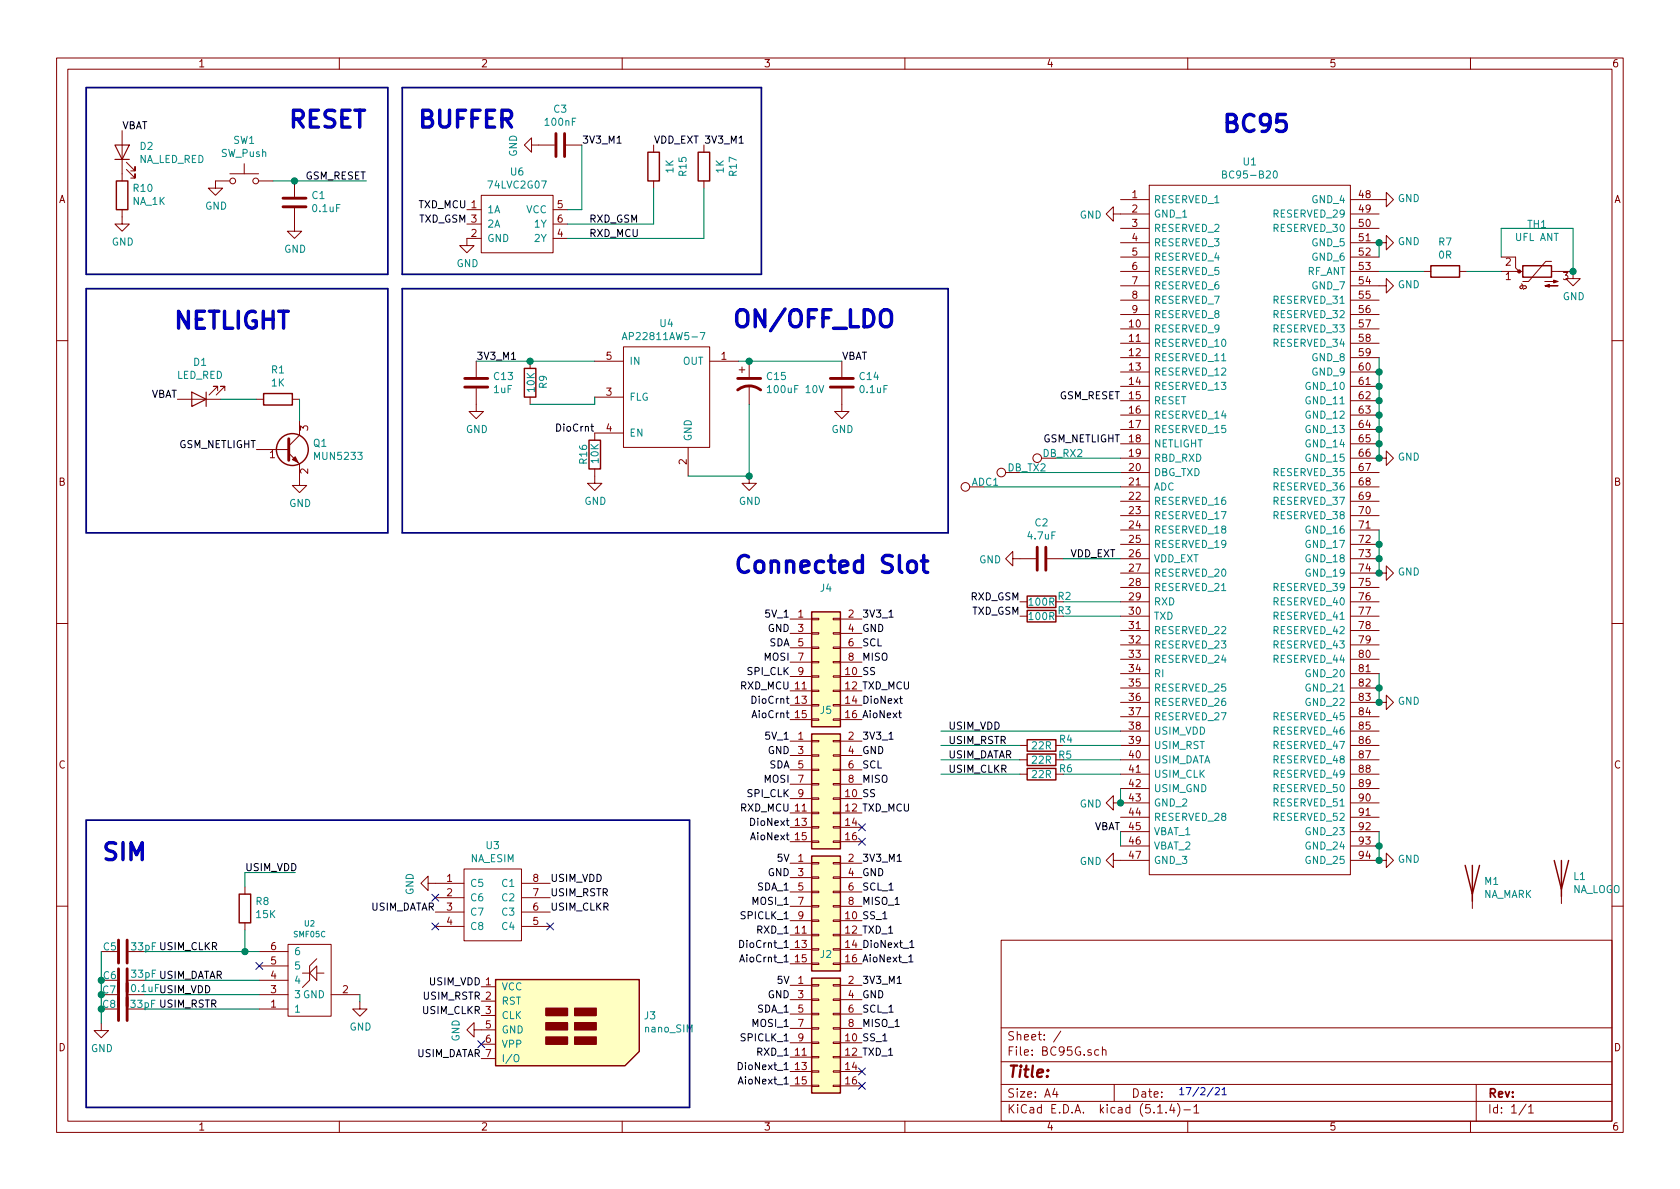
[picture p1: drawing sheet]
<svg xmlns="http://www.w3.org/2000/svg" width="297mm" height="210mm" viewBox="0 0 297 210" stroke-linecap="round" stroke-linejoin="round" font-family="sans-serif">
<g fill="none" stroke="#840000" stroke-width=".18">
<path d="M10 10.3h277v189.9h-277zM12 12.2h273v186.1h-273zM60 10.3v1.9M110 10.3v1.9M160 10.3v1.9M210 10.3v1.9M260 10.3v1.9M21.6 37.1v2.5h1.3l-1.3 1.3-1.3-1.3h1.3M21.6 23.1v8.9M22.4 30l1.5 1.5v-.8v.8h-.8M22.4 28.7l1.5 1.5v-.7v.7h-.8M40.6 32h-2.5v1.3h1.3l-1.3 1.2-1.3-1.2h1.3"/>
<path d="M40.6 30.7h5.1M43.2 29v1.7M45.7 32h2.6M52.1 36.8v4.1h1.2l-1.2 1.3-1.3-1.3h1.3M52.1 32v2.8M82.5 37.1h2.6M82.5 39.6h2.6M85.1 34.5h12.7v10.2h-12.7zM94 25.6v-1.2l-1.3 1.2 1.3 1.3v-1.3h4M97.8 37.1h2.5M97.8 39.6h2.5M100.1 25.6h2.8"/>
<path d="M115.6 25.6v1.3M115.6 32v1.3M124.5 25.6v1.3M124.5 32v1.3M196.8 37.8v-1.2l-1.2 1.2 1.2 1.3v-1.3h6.4M198.1 35.3h5.1M203.2 32.8h35.6v121.9h-35.6zM238.8 35.3h6.3v-1.3l1.3 1.3-1.3 1.3v-1.3M238.8 37.8h5M85.1 42.2h-2.6v1.2h1.3l-1.3 1.3-1.2-1.3h1.2M97.8 42.2h2.5M198.1 48h5.1"/>
<path d="M198.1 58.2h5.1M198.1 40.4h5.1M198.1 42.9h5.1M198.1 45.5h5.1M198.1 50.5h5.1M198.1 53.1h5.1M198.1 55.6h5.1M238.8 50.5h6.3v-1.2l1.3 1.2-1.3 1.3v-1.3M238.8 42.9h6.3v-1.2l1.3 1.2-1.3 1.3v-1.3M238.8 48h5M238.8 58.2h5M238.8 40.4h5"/>
<path d="M238.8 45.5h5M238.8 53.1h5M238.8 55.6h5M251.7 48h1.3M258.1 48h1.2M265.4 45.5h2.6v1.9l.6 .6M265.4 48h3.8M269 50.2l.2 .2 .1 .3-.2 .3h-.2l-.2-.3 .2-.2h.8l.2 .2-.2 .3h-.2l-.1 .2M274.3 48h3.8v1.3h1.3l-1.3 1.2-1.2-1.2h1.2M274.3 46.2h-1l-3 3.6h-1.1M10 60.2h2M31.4 70.6h7.6"/>
<path d="M38.5 69.1v-.8h-.8h.8l-1.5 1.5M39.8 69.1v-.8h-.8h.8l-1.6 1.5M45.3 70.6h1.3M45.3 79.5h5.8M51.7 70.6h1.3M53 74.4v2.6l-1.9 1.9M84.2 68.7v4.1h1.3l-1.3 1.2-1.3-1.2h1.3M84.2 63.9v2.8M93.7 63.9v1.2M93.7 70.2v1.3M105.2 63.9h5M105.2 70.2h5"/>
<path d="M110.2 61.3h15.3v17.8h-15.3zM110.2 76.6h-5v1.2M121.7 79.1v5.1M125.5 63.9h5.1M130.7 65.4h1M131.2 64.9v1M132.5 63.9v2.8M132.5 68.2v3.3M148.8 68.7v4.1h1.3l-1.3 1.2-1.2-1.2h1.2M148.8 63.9v2.8M198.1 60.7h5.1M198.1 63.2h5.1"/>
<path d="M198.1 65.8h5.1M198.1 68.3h5.1M198.1 70.9h5.1M198.1 73.4h5.1M198.1 75.9h5.1M198.1 78.5h5.1M238.8 60.7h5M238.8 63.2h5M238.8 65.8h5M238.8 68.3h5M238.8 70.9h5M238.8 73.4h5"/>
<path d="M238.8 75.9h5M238.8 78.5h5M285 60.2h2M51.1 80.1l1.9 1.9v3.8h1.2l-1.2 1.3-1.3-1.3h1.3M105.2 82.9v2.6h1.2l-1.2 1.2-1.3-1.2h1.3M132.5 84.2v1.3h1.2l-1.2 1.2-1.3-1.2h1.3M179.1 98.8v-1.3l-1.3 1.3 1.3 1.3v-1.3h4M185.2 98.8h2.8M198.1 98.8h5.1M198.1 81h5.1M198.1 83.6h5.1M198.1 86.1h5.1"/>
<path d="M198.1 88.6h5.1M198.1 91.2h5.1M198.1 93.7h5.1M198.1 96.3h5.1M238.8 81h6.3v-1.2l1.3 1.2-1.3 1.3v-1.3M238.8 98.8h5M238.8 83.6h5M238.8 86.1h5M238.8 88.6h5M238.8 91.2h5M238.8 93.7h5M238.8 96.3h5"/>
<path d="M10 110.3h2M139.7 109.5h3.8M139.7 119.6h3.8M139.7 112h3.8M139.7 114.5h3.8M139.7 117.1h3.8M143.5 119.5h1.3v.3h-1.3zM143.5 117h1.3v.2h-1.3zM143.5 114.4h1.3v.3h-1.3zM143.5 111.9h1.3v.2h-1.3zM143.5 109.3h1.3v.3h-1.3zM147.3 119.5h1.3v.3h-1.3z"/>
<path d="M147.3 117h1.3v.2h-1.3zM147.3 114.4h1.3v.3h-1.3zM147.3 111.9h1.3v.2h-1.3zM147.3 109.3h1.3v.3h-1.3zM148.6 109.5h3.8M148.6 119.6h3.8M148.6 112h3.8M148.6 114.5h3.8M148.6 117.1h3.8M180.3 106.4h1.3M180.3 109h1.3M198.1 106.4h5.1"/>
<path d="M198.1 109h5.1M198.1 101.3h5.1M198.1 103.9h5.1M198.1 111.5h5.1M198.1 114h5.1M198.1 116.6h5.1M198.1 119.1h5.1M238.8 101.3h6.3v-1.2l1.3 1.2-1.3 1.3v-1.3M238.8 106.4h5M238.8 109h5M238.8 103.9h5M238.8 111.5h5"/>
<path d="M238.8 114h5M238.8 116.6h5M238.8 119.1h5M285 110.3h2M139.7 122.2h3.8M139.7 124.7h3.8M139.7 127.2h3.8M139.7 131.1h3.8M139.7 133.6h3.8M139.7 136.1h3.8M139.7 138.7h3.8M143.5 127.1h1.3v.3h-1.3z"/>
<path d="M143.5 124.6h1.3v.2h-1.3zM143.5 122h1.3v.3h-1.3zM143.5 138.6h1.3v.2h-1.3zM143.5 136h1.3v.3h-1.3zM143.5 133.5h1.3v.2h-1.3zM143.5 130.9h1.3v.3h-1.3zM147.3 127.1h1.3v.3h-1.3zM147.3 124.6h1.3v.2h-1.3zM147.3 122h1.3v.3h-1.3zM147.3 138.6h1.3v.2h-1.3zM147.3 136h1.3v.3h-1.3zM147.3 133.5h1.3v.2h-1.3z"/>
<path d="M147.3 130.9h1.3v.3h-1.3zM148.6 122.2h3.8M148.6 124.7h3.8M148.6 127.2h3.8M148.6 131.1h3.8M148.6 133.6h3.8M148.6 136.1h3.8M148.6 138.7h3.8M180.3 136.9h1.3M180.3 134.4h1.3M180.3 131.8h1.3M186.7 136.9h1.3"/>
<path d="M186.7 134.4h1.3M186.7 131.8h1.3M198.1 136.9h5.1M198.1 134.4h5.1M198.1 131.8h5.1M198.1 121.7h5.1M198.1 124.2h5.1M198.1 126.7h5.1M198.1 129.3h5.1M198.1 139.4h5.1M238.8 124.2h6.3v-1.3l1.3 1.3-1.3 1.3v-1.3M238.8 136.9h5"/>
<path d="M238.8 134.4h5M238.8 131.8h5M238.8 121.7h5M238.8 126.7h5M238.8 129.3h5M238.8 139.4h5M43.3 156.8v1.3M75.7 156.2v-1.3l-1.3 1.3 1.3 1.3v-1.3h6.3M77 158.7h5M82 153.7h10.2v12.7h-10.2zM92.2 156.2h5.1M92.2 158.7h5.1"/>
<path d="M139.7 152.6h3.8M139.7 155.2h3.8M139.7 157.7h3.8M139.7 141.2h3.8M139.7 143.8h3.8M139.7 146.3h3.8M139.7 148.8h3.8M143.5 157.6h1.3v.3h-1.3zM143.5 155.1h1.3v.2h-1.3zM143.5 152.5h1.3v.3h-1.3zM143.5 148.7h1.3v.3h-1.3zM143.5 146.2h1.3v.2h-1.3z"/>
<path d="M143.5 143.6h1.3v.3h-1.3zM143.5 141.1h1.3v.2h-1.3zM147.3 157.6h1.3v.3h-1.3zM147.3 155.1h1.3v.2h-1.3zM147.3 152.5h1.3v.3h-1.3zM147.3 148.7h1.3v.3h-1.3zM147.3 146.2h1.3v.2h-1.3zM147.3 143.6h1.3v.3h-1.3zM147.3 141.1h1.3v.2h-1.3zM148.6 152.6h3.8M148.6 155.2h3.8M148.6 157.7h3.8"/>
<path d="M148.6 141.2h3.8M148.6 143.8h3.8M148.6 146.3h3.8M148.6 148.8h3.8M196.8 152.1v-1.2l-1.2 1.2 1.2 1.3v-1.3h6.4M196.8 142v-1.3l-1.2 1.3 1.2 1.3v-1.3h6.4M198.1 144.5h5.1M198.1 147.1h5.1M198.1 149.6h5.1M238.8 152.1h6.3v-1.2l1.3 1.2-1.3 1.3v-1.3M238.8 142h5M238.8 144.5h5"/>
<path d="M238.8 147.1h5M238.8 149.6h5M260.3 158.1v2.5M276.1 157.2v2.6M10 160.2h2M22.7 175.9h2.8M22.7 173.3h2.8M22.7 168.3h2.8M43.3 163.2v1.3M45.8 178.4h5.1M45.8 175.9h5.1M45.8 173.3h5.1"/>
<path d="M45.8 170.8h5.1M45.8 168.3h5.1M50.9 167h7.6v12.7h-7.6zM53.5 172.1h1.2M54.7 172.1l1.3-1.3v2.5zM56 169.5l-1.3 1.3v2.5l-1.2 1.3M56 172.1h1.3M58.5 175.9h5.1M63.6 177.2v1.2h1.3l-1.3 1.3-1.2-1.3h1.2M77 161.3h5M77 163.8h5M85.1 174.5h2.5"/>
<path d="M85.1 177h2.5M85.1 179.6h2.5M92.2 161.3h5.1M92.2 163.8h5.1M139.7 162.8h3.8M139.7 165.3h3.8M139.7 167.9h3.8M139.7 170.4h3.8M139.7 160.3h3.8M139.7 174.2h3.8M139.7 176.8h3.8M139.7 179.3h3.8"/>
<path d="M143.5 170.3h1.3v.3h-1.3zM143.5 167.8h1.3v.2h-1.3zM143.5 165.2h1.3v.3h-1.3zM143.5 162.7h1.3v.2h-1.3zM143.5 160.1h1.3v.3h-1.3zM143.5 179.2h1.3v.2h-1.3zM143.5 176.7h1.3v.2h-1.3zM143.5 174.1h1.3v.3h-1.3zM147.3 170.3h1.3v.3h-1.3zM147.3 167.8h1.3v.2h-1.3zM147.3 165.2h1.3v.3h-1.3zM147.3 162.7h1.3v.2h-1.3z"/>
<path d="M147.3 160.1h1.3v.3h-1.3zM147.3 179.2h1.3v.2h-1.3zM147.3 176.7h1.3v.2h-1.3zM147.3 174.1h1.3v.3h-1.3zM148.6 162.8h3.8M148.6 165.3h3.8M148.6 167.9h3.8M148.6 170.4h3.8M148.6 160.3h3.8M148.6 174.2h3.8M148.6 176.8h3.8M148.6 179.3h3.8"/>
<path d="M177 166.3h108v32h-108zM285 160.2h2M17.9 181v1.2h1.3l-1.3 1.3-1.3-1.3h1.3M60 198.3v1.9M83.8 182.1v-1.3l-1.3 1.3 1.3 1.3v-1.3h3.8M85.1 184.7h2.5M85.1 187.2h2.5M110 198.3v1.9M139.7 184.4h3.8M139.7 186.9h3.8M139.7 189.5h3.8M139.7 192h3.8"/>
<path d="M139.7 181.9h3.8M143.5 191.9h1.3v.2h-1.3zM143.5 189.4h1.3v.2h-1.3zM143.5 186.8h1.3v.3h-1.3zM143.5 184.3h1.3v.2h-1.3zM143.5 181.7h1.3v.3h-1.3zM147.3 191.9h1.3v.2h-1.3zM147.3 189.4h1.3v.2h-1.3zM147.3 186.8h1.3v.3h-1.3zM147.3 184.3h1.3v.2h-1.3zM147.3 181.7h1.3v.3h-1.3zM148.6 184.4h3.8"/>
<path d="M148.6 186.9h3.8M148.6 189.5h3.8M148.6 192h3.8M148.6 181.9h3.8M160 198.3v1.9M177 194.8h108M177 191.8h108M177 187.8h108M177 181.8h108M186.5 192.5l-.4 1h1M186.8 193v1M187.6 182.3l-1.3 2"/>
<path d="M194.3 185.7l-.5-.1-.3 .3 .1 .6 .2 .1 .5-.1M194.9 185.7h.1a.37 .37 0 0 1 .6 .1v.8M194.9 185.1v1.5M197 191.8v3M204.7 196.8h.8M206.2 196.7v.1M207.2 195.2l-.4 1.1h.9M207.5 195.8v1M208.2 195.1a1.71 1.71 0 0 1 0 2.3M209.3 196.3h1.2M210 198.3v1.9M211.1 195.8l.4-.5v1.5"/>
<path d="M211.1 196.8h.9M260 198.3v1.9M261 191.8v6.5M269.8 195.2l-1.2 2M270.3 195.8l.4-.5v1.5M270.3 196.8h.8"/>
<circle cx="41.1" cy="32" r=".51"/>
<circle cx="45.2" cy="32" r=".51"/>
<circle cx="170.7" cy="86.1" r=".76"/>
<circle cx="177" cy="83.6" r=".76"/>
<circle cx="183.4" cy="81" r=".76"/>
</g>
<g fill="none" stroke="#840000" stroke-width=".51">
<path d="M50 35h4.1M50 36.6h4.1M98.3 23.6v4.1M99.8 23.6v4.1M51.1 77.6v3.8M82.2 68.4h4M82.2 66.9h4M130.4 69a3.3 3.3 0 0 1 4.1 0M130.4 66.9h4.1M146.8 68.4h4.1M146.8 66.9h4.1M183.4 96.8v4"/>
<path d="M184.9 96.8v4M21 166.2v4.1M21 171.3v9.2M22.5 166.2v4.1M22.5 171.3v9.2"/>
</g>
<g fill="none" stroke="#840000" stroke-width=".25">
<path d="M20.6 32h2v5.1h-2zM114.6 26.9h2v5.1h-2zM123.4 26.9h2.1v5.1h-2.1zM253 47h5.1v2h-5.1zM269.2 47h5.1v2h-5.1zM46.6 69.6h5.1v2h-5.1zM92.7 65.1h2v5.1h-2zM104.1 77.8h2.1v5.1h-2.1zM143.5 108.2h5.1v20.3h-5.1zM181.6 105.4h5.1v2h-5.1zM181.6 107.9h5.1v2.1h-5.1zM143.5 129.8h5.1v20.3h-5.1z"/>
<path d="M181.6 135.9h5.1v2h-5.1zM181.6 133.3h5.1v2.1h-5.1zM181.6 130.8h5.1v2h-5.1zM42.3 158.1h2v5.1h-2zM143.5 151.4h5.1v20.3h-5.1zM259.1 153l1.2 5.1 1.3-5.1M260.3 153v6.4M274.8 152.2l1.3 5 1.2-5M276.1 152.2v6.3M87.6 173.2h25.4v12.7l-2.5 2.6h-22.9zM143.5 173h5.1v20.3h-5.1z"/>
<circle cx="51.7" cy="79.5" r="2.82"/>
</g>
<g fill="#ffffc2" stroke="#ffffc2" stroke-width=".18">
<path d="M143.5 151.4h5.1v20.3h-5.1z"/>
<path d="M143.5 108.2h5.1v20.3h-5.1z"/>
<path d="M143.5 129.8h5.1v20.3h-5.1z"/>
<path d="M87.6 173.2h25.4v12.7l-2.5 2.6h-22.9z"/>
<path d="M143.5 173h5.1v20.3h-5.1z"/>
</g>
<path d="M20.3 25.6h2.6l-1.3 2.6zM20.3 28.2h2.6M33.9 69.3l2.5 1.3-2.5 1.3zM36.4 69.3v2.6" fill="none" stroke="#840000" stroke-width=".2"/>
<g fill="#840000" stroke="#840000" stroke-width=".18">
<path d="M51.7 81.3l.5-.5 .5 1z"/>
<path d="M273.2 50.5l.7-.2v.5l-.7-.3h2.3z"/>
<path d="M273.2 49.8h2.3l-.8 .2v-.5l.8 .3z"/>
<circle cx="268.6" cy="48" r=".28"/>
</g>
<g fill="#840000" stroke="#840000" stroke-width=".25">
<path d="M96.5 183.4h3.8v1.3h-3.8z"/>
<path d="M96.5 180.8h3.8v1.3h-3.8z"/>
<path d="M96.5 178.3h3.8v1.3h-3.8z"/>
<path d="M101.6 183.4h3.8v1.3h-3.8z"/>
<path d="M101.6 180.8h3.8v1.3h-3.8z"/>
<path d="M101.6 178.3h3.8v1.3h-3.8z"/>
</g>
<path d="M216.2 30.8h.5l.1-.5-.6-.1v1.3h.4l.3-.2v-.2l-.3-.3M225.2 30.3l.2-.1a.69 .69 0 0 1 .4 .7 .69 .69 0 0 1-.4 .6l-.2-.1-.1-.4zM110.1 59.7h.6M123.8 58.8h.8l-.5 1.3M110 60.1l.4-1.3 .5 1.3M135.7 68.5l.3-.3v1.2M135.7 69.4h.7M144.8 68.2l.4 1.2 .4-1.2M91 186.7l.2-.2a.47 .47 0 0 1 .5 .4v.7l-.3 .2-.3-.1a1 1 0 0 1-.1-1z" fill="none" stroke="#008484" stroke-width=".18"/>
<path d="M15.2 15.5h53.4v33h-53.4zM71.1 15.5h63.5v33h-63.5zM15.2 51h53.4v43.2h-53.4zM71.1 51h96.5v43.2h-96.5zM15.2 145h106.7v50.8h-106.7z" fill="none" stroke="#000084" stroke-width=".3"/>
<g fill="none" stroke="#008400" stroke-width=".18">
<path d="M48.3 32h16.5M102.9 25.6v11.5h-2.6M115.6 33.3v6.3h-15.3M124.5 33.3v8.9h-24.2M243.8 42.9v2.6M243.8 48h7.9M259.3 48h6.1M265.4 45.5v-5.1h12.7v7.6M39 70.6h6.3M53 70.6v3.8M84.2 63.9h21M105.2 70.2v1.3h-11.5"/>
<path d="M130.6 63.9h18.2M132.5 71.5v12.7h-10.8M243.8 63.2v17.8M174 86.1h24.1M180.3 83.6h17.8M186.7 81h11.4M188 98.8h10.1M243.8 93.7v7.6M188 109h10.1M188 106.4h10.1M243.8 119.1v5.1M166.4 129.3h31.7"/>
<path d="M166.4 136.9h13.9M166.4 134.4h13.9M166.4 131.8h13.9M188 136.9h10.1M188 134.4h10.1M188 131.8h10.1M198.1 139.4v2.6M52.2 154.3h-8.9v2.5M198.1 147.1v2.5M243.8 147.1v5M17.9 168.3v12.7M25.5 168.3h20.3"/>
<path d="M25.5 173.3h20.3M25.5 175.9h20.3M25.5 178.4h20.3M43.3 164.5v3.8M63.6 175.9v1.3"/>
</g>
<g fill="none" stroke="#000" stroke-width=".18">
<path d="M109.1 25.3h.7M130.7 25.3h.7M90.4 63.5h.8M157.2 109.1h.7M157.2 130.7h.7M158.9 126.1h.5M159.1 125.6v1.1l.3 .2M159.1 123.5h.4M159.2 123.1v1.1l.3 .2M158.6 152.3h.8M158.6 173.9h.8M160.7 169.2l.4-.4v1.3"/>
<path d="M160.7 170.1h.7M160.9 166.6l.3-.3v1.3M160.9 167.6h.7M130.5 187.9a.64 .64 0 0 1 .8 .6 .64 .64 0 0 1-.8 .6z"/>
</g>
<path d="M214.5 192.3l-1.1 1.6M214.9 192.5l.5-.2 .2 .4-.1 .2-.7 .7h.8M216.1 192.7l.4-.4v1.3M216.1 193.6h.7" fill="none" stroke="#0000c2" stroke-width=".18"/>
<path d="M155.8 55.2a1 1 0 0 1 1.1-.4 1 1 0 0 1 .7 1v1a.99 .99 0 0 1-1 1 .99 .99 0 0 1-.9-1zM160.6 99.5a.81 .81 0 0 1 .8-.3 .81 .81 0 0 1 .6 .6v.8a.8 .8 0 0 1-.7 .6 .8 .8 0 0 1-.8-.6v-.8zM162.9 99.2h1.1M163.3 98.2v2.6l.2 .3 .5 .1" fill="none" stroke="#0000c2" stroke-width=".61"/>
<g fill="#008400" stroke="#008400" stroke-width=".25">
<circle cx="243.8" cy="124.2" r=".51"/>
<circle cx="243.8" cy="121.7" r=".51"/>
<circle cx="243.8" cy="149.6" r=".51"/>
<circle cx="243.8" cy="152.1" r=".51"/>
<circle cx="243.8" cy="42.9" r=".51"/>
<circle cx="243.8" cy="78.5" r=".51"/>
<circle cx="243.8" cy="75.9" r=".51"/>
<circle cx="243.8" cy="73.4" r=".51"/>
<circle cx="243.8" cy="70.9" r=".51"/>
<circle cx="243.8" cy="68.3" r=".51"/>
<circle cx="243.8" cy="65.8" r=".51"/>
<circle cx="243.8" cy="81" r=".51"/>
<circle cx="243.8" cy="98.8" r=".51"/>
<circle cx="243.8" cy="96.3" r=".51"/>
<circle cx="243.8" cy="101.3" r=".51"/>
<circle cx="198.1" cy="142" r=".51"/>
<circle cx="43.3" cy="168.3" r=".51"/>
<circle cx="278.1" cy="48" r=".51"/>
<circle cx="52.1" cy="32" r=".51"/>
<circle cx="17.9" cy="173.3" r=".51"/>
<circle cx="132.5" cy="84.2" r=".51"/>
<circle cx="93.7" cy="63.9" r=".51"/>
<circle cx="132.5" cy="63.9" r=".51"/>
<circle cx="17.9" cy="178.4" r=".51"/>
<circle cx="17.9" cy="175.9" r=".51"/>
</g>
<g fill="none" stroke="#000084" stroke-width=".18">
<path d="M76.4 158.1l1.2 1.3M77.6 158.1l-1.2 1.3M151.8 148.2l1.2 1.2M151.8 145.7l1.2 1.2M153 148.2l-1.2 1.2M153 145.7l-1.2 1.2M45.2 170.2l1.3 1.2M46.5 170.2l-1.3 1.2M76.4 163.2l1.2 1.2M77.6 163.2l-1.2 1.2M96.7 163.2l1.2 1.2M97.9 163.2l-1.2 1.2"/>
<path d="M84.5 184l1.2 1.3M85.7 184l-1.2 1.3M151.8 191.4l1.2 1.2M151.8 188.9l1.2 1.2M153 191.4l-1.2 1.2M153 188.9l-1.2 1.2"/>
</g>
<g font-size="4.2" fill="#0000c2">
<text x="50.8" y="22.6">RESET</text>
<text x="73.7" y="22.6">BUFFER</text>
<text x="215.9" y="23.4">BC95</text>
<text x="30.5" y="58.2">NETLIGHT</text>
<text x="129.3" y="57.9">ON/OFF_LDO</text>
<text x="129.5" y="101.4">Connected Slot</text>
<text x="17.8" y="152.2">SIM</text>
</g>
<text font-size="2.8" fill="#840000" x="178" y="190.5">Title:</text>
<g font-size="2.1" fill="#840000">
<text x="178" y="184">Sheet: /</text>
<text x="178" y="186.7">File: BC95G.sch</text>
<text x="178" y="196.9">KiCad E.D.A. kicad (5.1.4)-1</text>
<text x="178" y="194.1">Size: A4</text>
<text x="200" y="194.1">Date:</text>
<text x="263" y="194.1">Rev:</text>
<text x="263" y="196.9">Id: 1/1</text>
</g>
<g font-size="1.8" fill="#840000">
<text x="35" y="11.9">1</text>
<text x="85" y="11.9">2</text>
<text x="135" y="11.9">3</text>
<text x="185" y="11.9">4</text>
<text x="235" y="11.9">5</text>
<text x="285" y="11.9">6</text>
<text x="10.4" y="35.9">A</text>
<text x="200.2" y="35">1</text>
<text x="240.3" y="35">48</text>
<text x="285.4" y="35.9">A</text>
<text x="83.3" y="41.9">2</text>
<text x="98.6" y="41.9">4</text>
<text x="98.6" y="36.8">5</text>
<text x="98.6" y="39.4">6</text>
<text x="200.2" y="37.6">2</text>
<text x="200.2" y="40.1">3</text>
<text x="240.3" y="37.6">49</text>
<text x="240.3" y="40.1">50</text>
<text x="200.2" y="42.7">4</text>
<text x="200.2" y="45.2">5</text>
<text x="200.2" y="47.7">6</text>
<text x="240.3" y="42.7">51</text>
<text x="240.3" y="45.2">52</text>
<text x="240.3" y="47.7">53</text>
<text x="266.2" y="47">2</text>
<text x="200.2" y="50.3">7</text>
<text x="200.2" y="52.8">8</text>
<text x="240.3" y="50.3">54</text>
<text x="240.3" y="52.8">55</text>
<text x="266.2" y="49.5">1</text>
<text x="276.4" y="49.5">3</text>
<text x="199.7" y="57.9">10</text>
<text x="200.2" y="55.4">9</text>
<text x="240.3" y="55.4">56</text>
<text x="240.3" y="57.9">57</text>
<text x="107.2" y="63.6">5</text>
<text x="127.5" y="63.6">1</text>
<text x="199.7" y="60.4">11</text>
<text x="199.7" y="63">12</text>
<text x="199.7" y="65.5">13</text>
<text x="240.3" y="60.4">58</text>
<text x="240.3" y="63">59</text>
<text x="240.3" y="65.5">60</text>
<text x="107.2" y="70">3</text>
<text x="199.7" y="68.1">14</text>
<text x="199.7" y="70.6">15</text>
<text x="240.3" y="68.1">61</text>
<text x="240.3" y="70.6">62</text>
<text x="54.5" y="76.2" transform="rotate(-90 54.5 76.2)">3</text>
<text x="107.2" y="76.3">4</text>
<text x="199.7" y="73.1">16</text>
<text x="199.7" y="75.7">17</text>
<text x="240.3" y="73.1">63</text>
<text x="240.3" y="75.7">64</text>
<text x="47.7" y="81">1</text>
<text x="54.5" y="83.8" transform="rotate(-90 54.5 83.8)">2</text>
<text x="121.4" y="82.1" transform="rotate(-90 121.4 82.1)">2</text>
<text x="199.7" y="78.2">18</text>
<text x="199.7" y="80.8">19</text>
<text x="199.7" y="83.3">20</text>
<text x="240.3" y="78.2">65</text>
<text x="240.3" y="80.8">66</text>
<text x="240.3" y="83.3">67</text>
<text x="10.4" y="85.9">B</text>
<text x="199.7" y="85.8">21</text>
<text x="199.7" y="88.4">22</text>
<text x="240.3" y="85.8">68</text>
<text x="240.3" y="88.4">69</text>
<text x="285.4" y="85.9">B</text>
<text x="199.7" y="90.9">23</text>
<text x="199.7" y="93.5">24</text>
<text x="240.3" y="90.9">70</text>
<text x="240.3" y="93.5">71</text>
<text x="199.7" y="96">25</text>
<text x="199.7" y="98.5">26</text>
<text x="199.7" y="101.1">27</text>
<text x="240.3" y="96">72</text>
<text x="240.3" y="98.5">73</text>
<text x="240.3" y="101.1">74</text>
<text x="199.7" y="103.6">28</text>
<text x="199.7" y="106.2">29</text>
<text x="240.3" y="103.6">75</text>
<text x="240.3" y="106.2">76</text>
<text x="141.1" y="109.2">1</text>
<text x="141.1" y="111.8">3</text>
<text x="150" y="109.2">2</text>
<text x="150" y="111.8">4</text>
<text x="199.7" y="108.7">30</text>
<text x="199.7" y="111.2">31</text>
<text x="199.7" y="113.8">32</text>
<text x="240.3" y="108.7">77</text>
<text x="240.3" y="111.2">78</text>
<text x="240.3" y="113.8">79</text>
<text x="141.1" y="114.3">5</text>
<text x="141.1" y="116.8">7</text>
<text x="141.1" y="119.4">9</text>
<text x="150" y="114.3">6</text>
<text x="150" y="116.8">8</text>
<text x="199.7" y="116.3">33</text>
<text x="199.7" y="118.9">34</text>
<text x="240.3" y="116.3">80</text>
<text x="240.3" y="118.9">81</text>
<text x="140.6" y="124.5">13</text>
<text x="199.7" y="121.4">35</text>
<text x="199.7" y="123.9">36</text>
<text x="240.3" y="121.4">82</text>
<text x="240.3" y="123.9">83</text>
<text x="140.6" y="127">15</text>
<text x="141.1" y="130.8">1</text>
<text x="150" y="130.8">2</text>
<text x="199.7" y="126.5">37</text>
<text x="199.7" y="129">38</text>
<text x="199.7" y="131.6">39</text>
<text x="240.3" y="126.5">84</text>
<text x="240.3" y="129">85</text>
<text x="240.3" y="131.6">86</text>
<text x="10.4" y="135.9">C</text>
<text x="141.1" y="133.3">3</text>
<text x="141.1" y="135.9">5</text>
<text x="150" y="133.3">4</text>
<text x="150" y="135.9">6</text>
<text x="199.7" y="134.1">40</text>
<text x="199.7" y="136.6">41</text>
<text x="240.3" y="134.1">87</text>
<text x="240.3" y="136.6">88</text>
<text x="285.4" y="135.9">C</text>
<text x="141.1" y="138.4">7</text>
<text x="141.1" y="141">9</text>
<text x="150" y="138.4">8</text>
<text x="199.7" y="139.2">42</text>
<text x="199.7" y="141.7">43</text>
<text x="240.3" y="139.2">89</text>
<text x="240.3" y="141.7">90</text>
<text x="140.6" y="146">13</text>
<text x="140.6" y="148.6">15</text>
<text x="149.5" y="146">14</text>
<text x="149.5" y="148.6">16</text>
<text x="199.7" y="144.3">44</text>
<text x="199.7" y="146.8">45</text>
<text x="199.7" y="149.3">46</text>
<text x="240.3" y="144.3">91</text>
<text x="240.3" y="146.8">92</text>
<text x="240.3" y="149.3">93</text>
<text x="79" y="156">1</text>
<text x="94.3" y="156">8</text>
<text x="141.1" y="152.4">1</text>
<text x="141.1" y="154.9">3</text>
<text x="150" y="152.4">2</text>
<text x="150" y="154.9">4</text>
<text x="199.7" y="151.9">47</text>
<text x="240.3" y="151.9">94</text>
<text x="79" y="158.5">2</text>
<text x="79" y="161">3</text>
<text x="94.3" y="161">6</text>
<text x="94.3" y="158.5">7</text>
<text x="141.1" y="157.5">5</text>
<text x="141.1" y="160">7</text>
<text x="150" y="157.5">6</text>
<text x="150" y="160">8</text>
<text x="79" y="163.6">4</text>
<text x="94.3" y="163.6">5</text>
<text x="140.6" y="165.1">11</text>
<text x="140.6" y="167.6">13</text>
<text x="141.1" y="162.6">9</text>
<text x="47.9" y="173.1">4</text>
<text x="47.9" y="170.6">5</text>
<text x="47.9" y="168">6</text>
<text x="140.6" y="170.2">15</text>
<text x="141.1" y="174">1</text>
<text x="150" y="174">2</text>
<text x="47.9" y="178.2">1</text>
<text x="47.9" y="175.6">3</text>
<text x="60.6" y="175.6">2</text>
<text x="141.1" y="176.5">3</text>
<text x="141.1" y="179.1">5</text>
<text x="150" y="176.5">4</text>
<text x="150" y="179.1">6</text>
<text x="10.4" y="185.9">D</text>
<text x="85.9" y="181.9">5</text>
<text x="85.9" y="184.4">6</text>
<text x="141.1" y="181.6">7</text>
<text x="141.1" y="184.1">9</text>
<text x="150" y="181.6">8</text>
<text x="285.4" y="185.9">D</text>
<text x="140.6" y="186.7">11</text>
<text x="140.6" y="189.2">13</text>
<text x="140.6" y="191.8">15</text>
<text x="149.5" y="189.2">14</text>
<text x="149.5" y="191.8">16</text>
<text x="35" y="199.9">1</text>
<text x="85" y="199.9">2</text>
<text x="135" y="199.9">3</text>
<text x="185" y="199.9">4</text>
<text x="235" y="199.9">5</text>
<text x="285" y="199.9">6</text>
</g>
<g font-size="1.8">
<text x="21.6" y="22.9">VBAT</text>
<text x="102.9" y="25.4">3V3_M1</text>
<text x="115.6" y="25.4">VDD_EXT 3V3_M1</text>
<text x="53.8" y="31.7">GSM_RESET</text>
<text x="74" y="39.4">TXD_GSM 3</text>
<text x="74" y="36.8">TXD_MCU 1</text>
<text x="104.1" y="39.4">RXD_GSM</text>
<text x="104.1" y="41.9">RXD_MCU</text>
<text x="84.2" y="63.6">3V3_M1</text>
<text x="148.8" y="63.6">VBAT</text>
<text x="26.5" y="70.4">VBAT</text>
<text x="187.2" y="70.6">GSM_RESET</text>
<text x="98.7" y="76.3">DioCrnt</text>
<text x="31.5" y="79.2">GSM_NETLIGHT</text>
<text x="184.3" y="78.2">GSM_NETLIGHT</text>
<text x="189.2" y="98.5">VDD_EXT</text>
<text x="171.6" y="106.2">RXD_GSM</text>
<text x="135.6" y="109.2">5V_1</text>
<text x="135.8" y="111.8">GND</text>
<text x="152.4" y="111.8">GND</text>
<text x="152.4" y="109.2">3V3_1</text>
<text x="171.8" y="108.7">TXD_GSM</text>
<text x="132.2" y="119.4">SPI_CLK</text>
<text x="135.2" y="116.8">MOSI</text>
<text x="136" y="114.3">SDA</text>
<text x="149.5" y="119.4">10 SS</text>
<text x="152.4" y="116.8">MISO</text>
<text x="152.4" y="114.3">SCL</text>
<text x="131" y="121.9">RXD_MCU 11</text>
<text x="133.2" y="124.5">DioCrnt</text>
<text x="149.5" y="121.9">12 TXD_MCU</text>
<text x="149.5" y="124.5">14 DioNext</text>
<text x="133.2" y="127">AioCrnt</text>
<text x="135.6" y="130.8">5V_1</text>
<text x="149.5" y="127">16 AioNext</text>
<text x="152.4" y="130.8">3V3_1</text>
<text x="167.6" y="131.6">USIM_RSTR</text>
<text x="167.6" y="129">USIM_VDD</text>
<text x="135.8" y="133.3">GND</text>
<text x="136" y="135.9">SDA</text>
<text x="152.4" y="133.3">GND</text>
<text x="152.4" y="135.9">SCL</text>
<text x="167.6" y="134.1">USIM_DATAR</text>
<text x="167.6" y="136.6">USIM_CLKR</text>
<text x="131" y="143.5">RXD_MCU 11</text>
<text x="132.2" y="141">SPI_CLK</text>
<text x="135.2" y="138.4">MOSI</text>
<text x="149.5" y="141">10 SS</text>
<text x="149.5" y="143.5">12 TXD_MCU</text>
<text x="152.4" y="138.4">MISO</text>
<text x="133" y="148.6">AioNext</text>
<text x="133" y="146">DioNext</text>
<text x="193.3" y="146.8">VBAT</text>
<text x="43.3" y="154">USIM_VDD</text>
<text x="97.3" y="156">USIM_VDD</text>
<text x="135.8" y="154.9">GND</text>
<text x="137.5" y="152.4">5V</text>
<text x="152.4" y="152.4">3V3_M1</text>
<text x="152.4" y="154.9">GND</text>
<text x="65.4" y="161">USIM_DATAR</text>
<text x="97.3" y="161">USIM_CLKR</text>
<text x="97.3" y="158.5">USIM_RSTR</text>
<text x="133.2" y="160">MOSI_1</text>
<text x="134" y="157.5">SDA_1</text>
<text x="152.4" y="157.5">SCL_1</text>
<text x="152.4" y="160">MISO_1</text>
<text x="131.2" y="167.6">DioCrnt_1</text>
<text x="131.2" y="162.6">SPICLK_1</text>
<text x="134" y="165.1">RXD_1</text>
<text x="149.5" y="162.6">10 SS_1</text>
<text x="149.5" y="165.1">12 TXD_1</text>
<text x="149.5" y="167.6">14 DioNext_1</text>
<text x="23.3" y="168.1">33pF USIM_CLKR</text>
<text x="23.3" y="172.9">33pF USIM_DATAR</text>
<text x="131.2" y="170.2">AioCrnt_1</text>
<text x="137.5" y="174">5V</text>
<text x="149.5" y="170.2">16 AioNext_1</text>
<text x="152.4" y="174">3V3_M1</text>
<text x="23.2" y="178.2">33pF USIM_RSTR</text>
<text x="23.3" y="175.4">0.1uFUSIM_VDD</text>
<text x="74.8" y="179.3">USIM_CLKR 3</text>
<text x="74.9" y="176.8">USIM_RSTR 2</text>
<text x="75.9" y="174.2">USIM_VDD 1</text>
<text x="134" y="179.1">SDA_1</text>
<text x="135.8" y="176.5">GND</text>
<text x="152.4" y="176.5">GND</text>
<text x="152.4" y="179.1">SCL_1</text>
<text x="131.2" y="184.1">SPICLK_1</text>
<text x="133.2" y="181.6">MOSI_1</text>
<text x="149.5" y="184.1">10 SS_1</text>
<text x="152.4" y="181.6">MISO_1</text>
<text x="73.5" y="186.9">USIM_DATAR 7</text>
<text x="131" y="191.8">AioNext_1</text>
<text x="131" y="189.2">DioNext_1</text>
<text x="134" y="186.7">RXD_1</text>
<text x="149.5" y="186.7">12 TXD_1</text>
</g>
<g font-size="1.8" fill="#008484">
<text x="96.5" y="22.2">100nF</text>
<text x="97.9" y="19.9">C3</text>
<text x="24.5" y="28.8">NA_LED_RED</text>
<text x="24.8" y="26.5">D2</text>
<text x="39.1" y="27.8">SW_Push</text>
<text x="41.3" y="25.4">SW1</text>
<text x="91.4" y="27.7" transform="rotate(-90 91.4 27.7)">GND</text>
<text x="219.9" y="29.3">U1</text>
<text x="23.6" y="33.9">R10</text>
<text x="55.2" y="35.2">C1</text>
<text x="86.5" y="33.3">74LVC2G07</text>
<text x="90.3" y="31">U6</text>
<text x="119.1" y="30.6" transform="rotate(-90 119.1 30.6)">1K</text>
<text x="121.4" y="31.1" transform="rotate(-90 121.4 31.1)">R15</text>
<text x="128" y="30.6" transform="rotate(-90 128 30.6)">1K</text>
<text x="130.3" y="31.1" transform="rotate(-90 130.3 31.1)">R17</text>
<text x="204" y="35.9">RESERVED_1</text>
<text x="216.8" y="31.6">BC95-B20</text>
<text x="232.1" y="35.9">GND_4</text>
<text x="247.1" y="35.7">GND</text>
<text x="23.5" y="36.2">NA_1K</text>
<text x="36.3" y="37.1">GND</text>
<text x="55.4" y="37.5">0.1uF</text>
<text x="86.1" y="37.7">1A</text>
<text x="86.1" y="40.3">2A</text>
<text x="93" y="37.7">VCC</text>
<text x="94.6" y="40.3">1Y</text>
<text x="190.9" y="38.7">GND</text>
<text x="204" y="38.5">GND_1</text>
<text x="204" y="41">RESERVED_2</text>
<text x="225.3" y="38.5">RESERVED_29</text>
<text x="225.3" y="41">RESERVED_30</text>
<text x="270.1" y="40.3">TH1</text>
<text x="19.8" y="43.4">GND</text>
<text x="50.2" y="44.7">GND</text>
<text x="80.7" y="47.2">GND</text>
<text x="86.1" y="42.8">GND</text>
<text x="94.6" y="42.8">2Y</text>
<text x="204" y="43.6">RESERVED_3</text>
<text x="204" y="46.1">RESERVED_4</text>
<text x="232.1" y="43.6">GND_5</text>
<text x="232.1" y="46.1">GND_6</text>
<text x="247.1" y="43.4">GND</text>
<text x="254.4" y="43.4">R7</text>
<text x="254.4" y="45.7">0R</text>
<text x="268" y="42.6">UFL ANT</text>
<text x="204" y="48.6">RESERVED_5</text>
<text x="204" y="51.2">RESERVED_6</text>
<text x="204" y="53.7">RESERVED_7</text>
<text x="225.3" y="53.7">RESERVED_31</text>
<text x="231" y="48.6">RF_ANT</text>
<text x="232.1" y="51.2">GND_7</text>
<text x="247.1" y="51">GND</text>
<text x="276.3" y="53.1">GND</text>
<text x="116.7" y="57.8">U4</text>
<text x="204" y="58.8">RESERVED_9</text>
<text x="204" y="56.3">RESERVED_8</text>
<text x="225.3" y="56.3">RESERVED_32</text>
<text x="225.3" y="58.8">RESERVED_33</text>
<text x="34.3" y="64.7">D1</text>
<text x="111.2" y="60.1">AP22811AW5-7</text>
<text x="111.3" y="64.5">IN</text>
<text x="120.7" y="64.5">OUT</text>
<text x="204" y="61.3">RESERVED_10</text>
<text x="204" y="63.9">RESERVED_11</text>
<text x="225.3" y="61.3">RESERVED_34</text>
<text x="232.1" y="63.9">GND_8</text>
<text x="31.2" y="67">LED_RED</text>
<text x="48" y="66">R1</text>
<text x="48" y="68.3">1K</text>
<text x="87.4" y="69.5">1uF</text>
<text x="87.4" y="67.2">C13</text>
<text x="94.5" y="69.3" transform="rotate(-90 94.5 69.3)">10K</text>
<text x="96.7" y="68.7" transform="rotate(-90 96.7 68.7)">R9</text>
<text x="111.3" y="70.9">FLG</text>
<text x="135.7" y="67.2">C15</text>
<text x="136.2" y="69.5">100uF 10V</text>
<text x="152" y="67.2">C14</text>
<text x="152.1" y="69.5">0.1uF</text>
<text x="204" y="66.4">RESERVED_12</text>
<text x="204" y="69">RESERVED_13</text>
<text x="204" y="71.5">RESET</text>
<text x="231.1" y="69">GND_10</text>
<text x="231.1" y="71.5">GND_11</text>
<text x="232.1" y="66.4">GND_9</text>
<text x="82.4" y="76.6">GND</text>
<text x="111.3" y="77.2">EN</text>
<text x="147" y="76.6">GND</text>
<text x="204" y="74">RESERVED_14</text>
<text x="204" y="76.6">RESERVED_15</text>
<text x="231.1" y="74">GND_12</text>
<text x="231.1" y="76.6">GND_13</text>
<text x="55.4" y="79">Q1</text>
<text x="55.9" y="81.3">MUN5233</text>
<text x="103.8" y="82" transform="rotate(-90 103.8 82)">R16</text>
<text x="105.8" y="81.9" transform="rotate(-90 105.8 81.9)">10K</text>
<text x="122.3" y="78.1" transform="rotate(-90 122.3 78.1)">GND</text>
<text x="178.2" y="83.4">DB_TX2</text>
<text x="184.5" y="80.8">DB_RX2</text>
<text x="204" y="79.1">NETLIGHT</text>
<text x="204" y="81.7">RBD_RXD</text>
<text x="231.1" y="79.1">GND_14</text>
<text x="231.1" y="81.7">GND_15</text>
<text x="247.1" y="81.5">GND</text>
<text x="51.1" y="89.7">GND</text>
<text x="103.3" y="89.3">GND</text>
<text x="130.6" y="89.3">GND</text>
<text x="171.8" y="85.9">ADC1</text>
<text x="204" y="84.2">DBG_TXD</text>
<text x="204" y="86.7">ADC</text>
<text x="204" y="89.3">RESERVED_16</text>
<text x="225.3" y="84.2">RESERVED_35</text>
<text x="225.3" y="86.7">RESERVED_36</text>
<text x="225.3" y="89.3">RESERVED_37</text>
<text x="181.8" y="95.4">4.7uF</text>
<text x="183" y="93.1">C2</text>
<text x="204" y="91.8">RESERVED_17</text>
<text x="204" y="94.4">RESERVED_18</text>
<text x="225.3" y="91.8">RESERVED_38</text>
<text x="231.1" y="94.4">GND_16</text>
<text x="173.1" y="99.6">GND</text>
<text x="204" y="96.9">RESERVED_19</text>
<text x="204" y="99.4">VDD_EXT</text>
<text x="204" y="102">RESERVED_20</text>
<text x="231.1" y="96.9">GND_17</text>
<text x="231.1" y="99.4">GND_18</text>
<text x="231.1" y="102">GND_19</text>
<text x="247.1" y="101.8">GND</text>
<text x="145.1" y="104.6">J4</text>
<text x="182" y="107.1">100R</text>
<text x="187.1" y="106.1">R2</text>
<text x="204" y="104.5">RESERVED_21</text>
<text x="204" y="107.1">RXD</text>
<text x="225.3" y="104.5">RESERVED_39</text>
<text x="225.3" y="107.1">RESERVED_40</text>
<text x="182" y="109.6">100R</text>
<text x="187.1" y="108.6">R3</text>
<text x="204" y="109.6">TXD</text>
<text x="204" y="112.1">RESERVED_22</text>
<text x="225.3" y="109.6">RESERVED_41</text>
<text x="225.3" y="112.1">RESERVED_42</text>
<text x="204" y="114.7">RESERVED_23</text>
<text x="204" y="117.2">RESERVED_24</text>
<text x="204" y="119.8">RI</text>
<text x="225.3" y="114.7">RESERVED_43</text>
<text x="225.3" y="117.2">RESERVED_44</text>
<text x="231.1" y="119.8">GND_20</text>
<text x="204" y="122.3">RESERVED_25</text>
<text x="204" y="124.8">RESERVED_26</text>
<text x="231.1" y="122.3">GND_21</text>
<text x="231.1" y="124.8">GND_22</text>
<text x="247.1" y="124.6">GND</text>
<text x="145.1" y="126.2">J5</text>
<text x="187.4" y="131.4">R4</text>
<text x="204" y="127.4">RESERVED_27</text>
<text x="204" y="129.9">USIM_VDD</text>
<text x="225.3" y="127.4">RESERVED_45</text>
<text x="225.3" y="129.9">RESERVED_46</text>
<text x="182.5" y="137.6">22R</text>
<text x="182.5" y="135">22R</text>
<text x="182.5" y="132.5">22R</text>
<text x="187.2" y="134.2">R5</text>
<text x="187.4" y="136.6">R6</text>
<text x="204" y="132.5">USIM_RST</text>
<text x="204" y="135">USIM_DATA</text>
<text x="204" y="137.5">USIM_CLK</text>
<text x="225.3" y="132.5">RESERVED_47</text>
<text x="225.3" y="135">RESERVED_48</text>
<text x="225.3" y="137.5">RESERVED_49</text>
<text x="190.9" y="142.8">GND</text>
<text x="204" y="140.1">USIM_GND</text>
<text x="204" y="142.6">GND_2</text>
<text x="225.3" y="140.1">RESERVED_50</text>
<text x="225.3" y="142.6">RESERVED_51</text>
<text x="145.1" y="147.8">J1</text>
<text x="204" y="145.2">RESERVED_28</text>
<text x="204" y="147.7">VBAT_1</text>
<text x="225.3" y="145.2">RESERVED_52</text>
<text x="231.1" y="147.7">GND_23</text>
<text x="83.2" y="152.5">NA_ESIM</text>
<text x="86" y="150.2">U3</text>
<text x="190.9" y="153">GND</text>
<text x="204" y="150.2">VBAT_2</text>
<text x="204" y="152.8">GND_3</text>
<text x="231.1" y="150.2">GND_24</text>
<text x="231.1" y="152.8">GND_25</text>
<text x="247.1" y="152.6">GND</text>
<text x="278.3" y="155.6">L1</text>
<text x="45.3" y="160">R8</text>
<text x="73.1" y="158.3" transform="rotate(-90 73.1 158.3)">GND</text>
<text x="83.1" y="156.8">C5</text>
<text x="83.1" y="159.4">C6</text>
<text x="83.1" y="161.9">C7</text>
<text x="88.9" y="161.9">C3</text>
<text x="88.9" y="159.4">C2</text>
<text x="88.9" y="156.8">C1</text>
<text x="262.2" y="158.8">NA_MARK</text>
<text x="262.5" y="156.5">M1</text>
<text x="278" y="157.9">NA_LOGO</text>
<text x="45.4" y="162.4">15K</text>
<text x="83.1" y="164.5">C8</text>
<text x="88.9" y="164.5">C4</text>
<text x="18.3" y="168.1">C5</text>
<text x="18.3" y="173.1">C6</text>
<text x="51.9" y="174">4</text>
<text x="51.9" y="171.4">5</text>
<text x="51.9" y="168.9">6</text>
<text x="145.1" y="169.4">J2</text>
<text x="18.2" y="175.7">C7</text>
<text x="18.2" y="178.2">C8</text>
<text x="51.9" y="179.1">1</text>
<text x="51.9" y="176.5">3 GND</text>
<text x="88.6" y="175.1">VCC</text>
<text x="88.6" y="177.7">RST</text>
<text x="61.8" y="182.2">GND</text>
<text x="81.3" y="184.2" transform="rotate(-90 81.3 184.2)">GND</text>
<text x="88.6" y="180.2">CLK</text>
<text x="88.6" y="182.7">GND</text>
<text x="88.6" y="185.3">VPP</text>
<text x="114" y="180.3">J3</text>
<text x="114.1" y="182.6">nano_SIM</text>
<text x="16.1" y="186">GND</text>
<text x="88.6" y="187.8">I/O</text>
</g>
<text font-size="1.8" fill="#0000c2" x="208.3" y="193.7">17/2/21</text>
<g font-size="1.4" fill="#008484">
<text x="52" y="165.7">SMF05C</text>
<text x="53.9" y="163.8">U2</text>
</g>
</svg>
